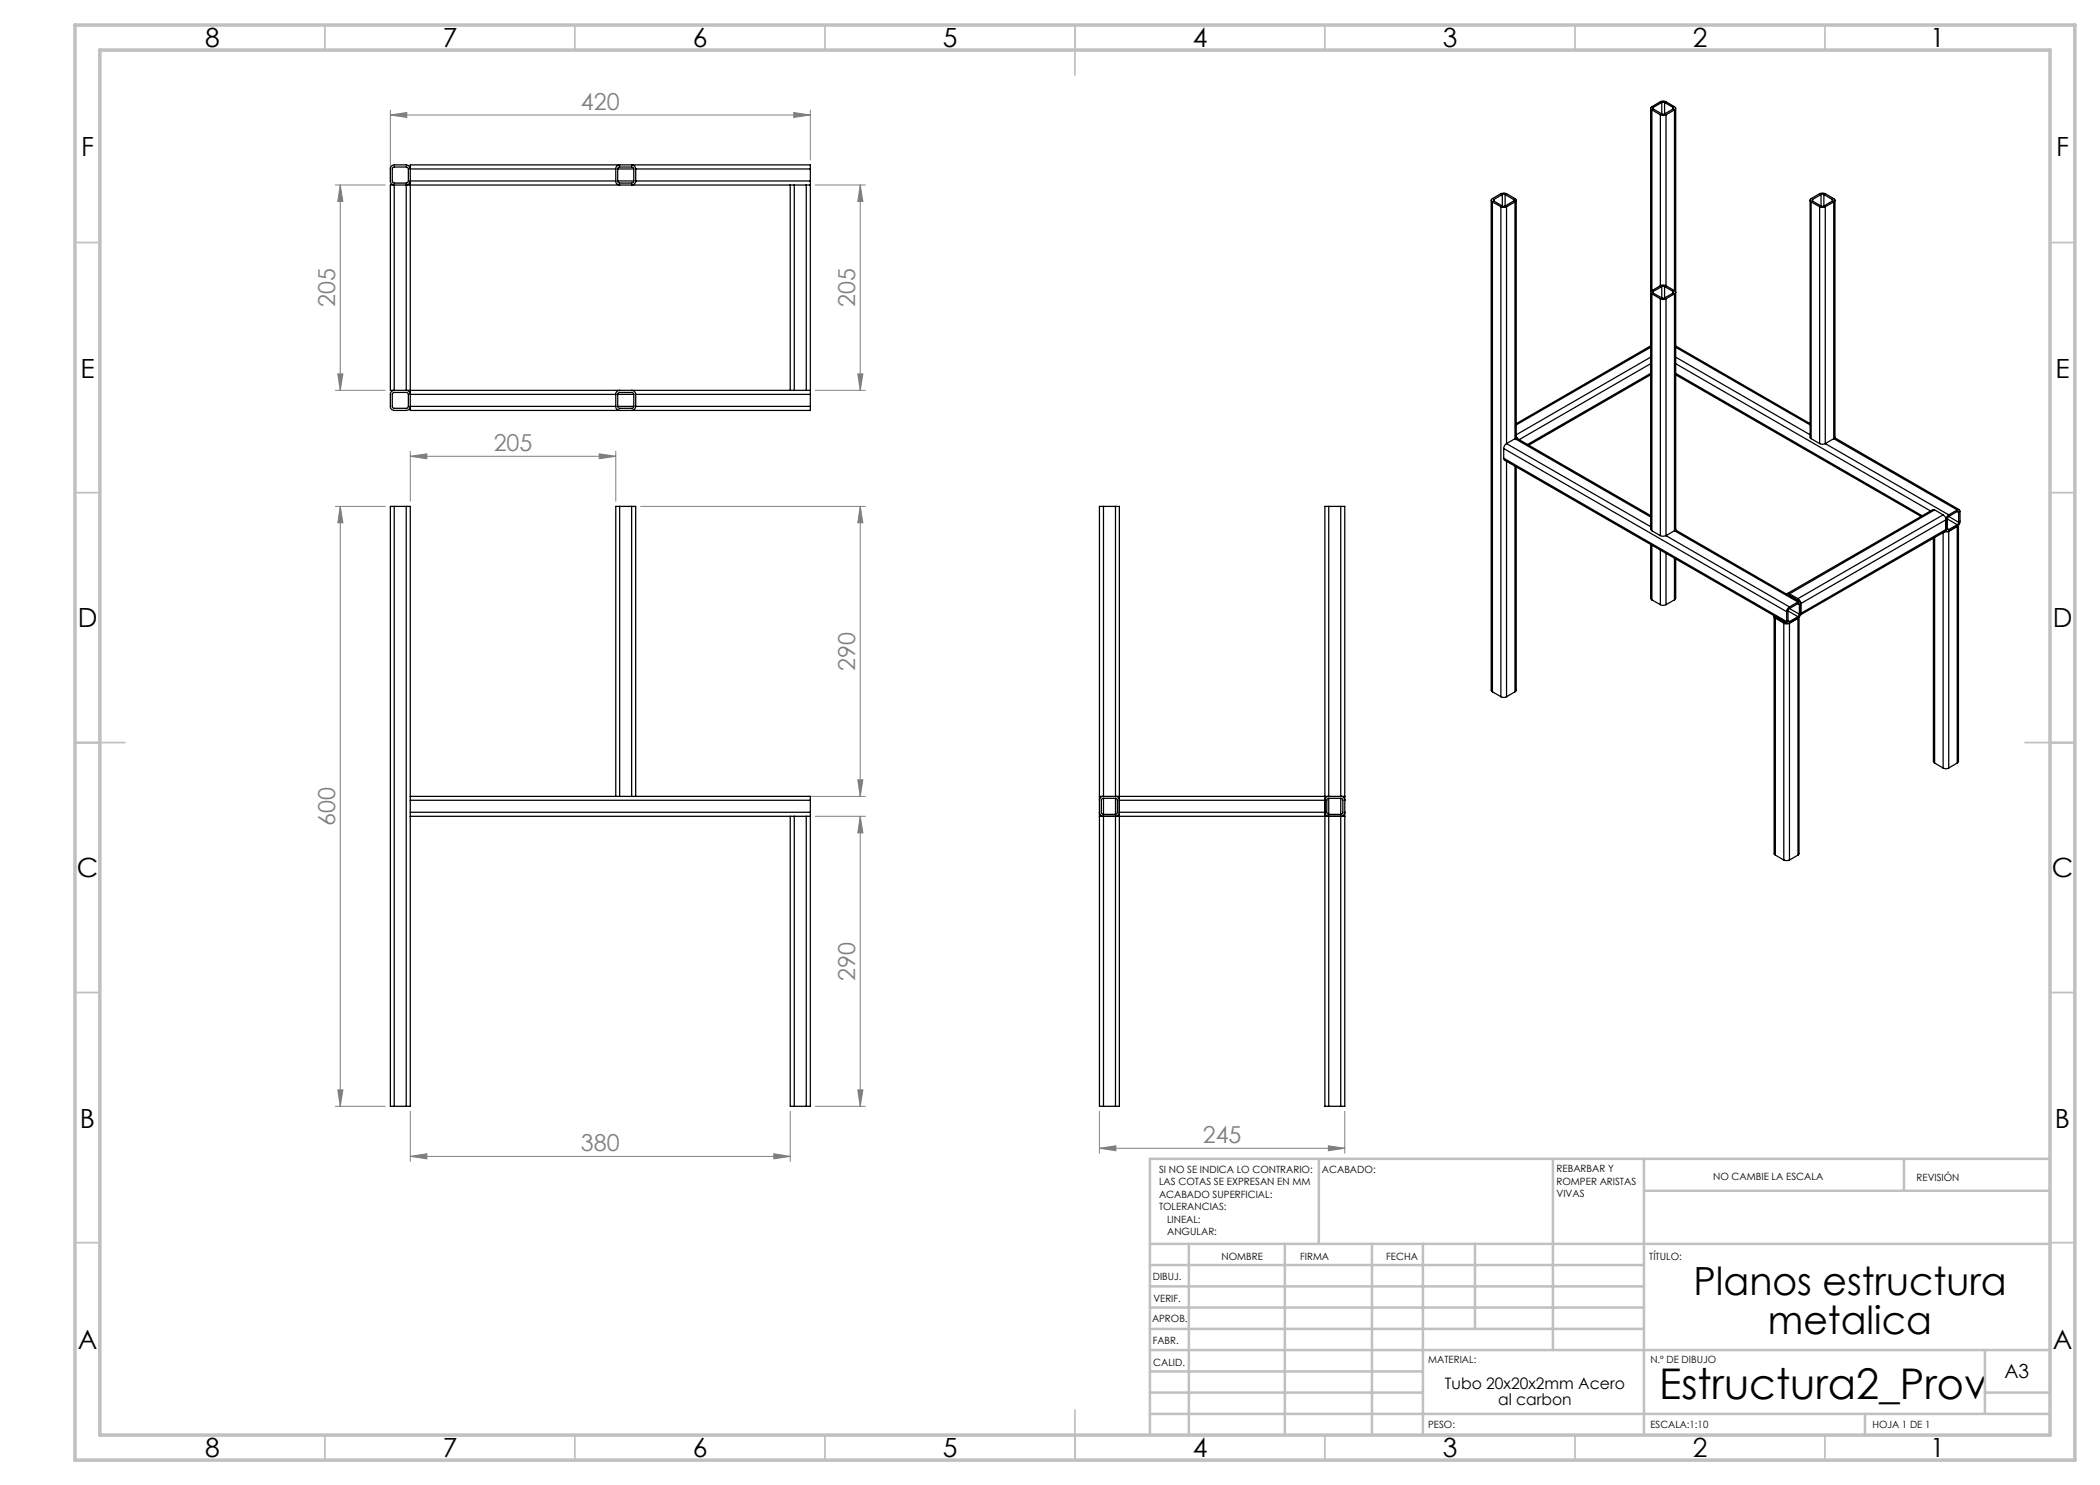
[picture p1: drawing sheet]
<svg xmlns="http://www.w3.org/2000/svg" width="420mm" height="297mm" viewBox="0 0 420 297" stroke-linecap="round" stroke-linejoin="round" font-family="sans-serif">
<g fill="none" stroke="#808080" stroke-width=".2">
<path d="M67.1 37h9.9M68.1 37l.5 3.3h-1zM68.1 37v41.1M78.1 23l3.3-.5v1zM78.1 22v14M78.1 23h84M158.8 22.5l3.3 .5-3.3 .5zM162.1 22v10M163.1 37h10M172 37l.6 3.3h-1zM172 37v41.1M67.1 78.1h9.9"/>
<path d="M67.6 74.8h1l-.5 3.3zM163.1 78.1h10M171.6 74.8h1l-.6 3.3zM82.1 91.3l3.3-.5v1zM82.1 90.3v10M82.1 91.3h41.1M119.8 90.8l3.4 .5-3.4 .5zM123.2 90.3v10M67.1 101.3h9.9M68.1 101.3l.5 3.3h-1zM68.1 101.3v120M128.1 101.3h45"/>
<path d="M172 101.3l.6 3.3h-1zM172 101.3v58M128.1 159.3h45M171.6 156h1l-.6 3.3zM163.1 163.3h10M172 163.3l.6 3.3h-1zM172 163.3v58M67.6 218h1l-.5 3.3zM171.6 218h1l-.6 3.3zM67.1 221.3h9.9M82.1 231.3l3.3-.6v1.1zM82.1 222.2v10.1"/>
<path d="M82.1 231.3h75.9M154.8 230.7l3.2 .6-3.2 .5zM158 222.2v10.1M163.1 221.3h10M219.9 229.7l3.3-.5v.9zM219.9 222.2v8.4M219.9 229.7h49.1M265.7 229.2l3.3 .5-3.3 .4zM269 222.2v8.4"/>
</g>
<g fill="none" stroke="#c0c0c0" stroke-width=".35">
<path d="M65 5v5M115 5v5M165 5v5M215 5v10M265 5v5M315 5v5M365 5v5M15 48.5h5M410 48.5h5M15 98.5h5M410 98.5h5M15 148.5h10"/>
<path d="M405 148.5h10M15 198.5h5M410 198.5h5M15 248.5h5M410 248.5h5M65 287v5M115 287v5M165 287v5M215 282v10M265 287v5M315 287v5M365 287v5"/>
</g>
<g fill="none" stroke="#c0c0c0" stroke-width=".5">
<path d="M263.8 231.8v17M310.6 231.8v38.2M328.8 231.8v55.2M328.8 238.2h81.2M380.8 231.8v6.4M410 231.8h-180v55.2M230 248.8h180M230 257.3h98.8M230 253h98.8M237.8 248.8v38.2M257 248.8v38.2M274.4 248.8v38.2"/>
<path d="M284.6 248.8v38.2M295 248.8v17M230 265.8h98.8M230 261.5h98.8M230 278.5h54.6M230 274.3h54.6M230 270h180M397 278.5h13M397 270v12.8M230 282.8h180M373 282.8v4.2"/>
</g>
<path d="M15 5h400v287h-400zM20 10h390v277h-390z" fill="none" stroke="#c0c0c0" stroke-width=".7"/>
<g fill="#808080">
<path d="M154.8 230.7l3.2 .6-3.2 .5zM82.1 231.3l3.3-.6v1.1z"/>
<path d="M82.1 91.3l3.3-.5v1zM119.8 90.8l3.4 .5-3.4 .5zM219.9 229.7l3.3-.5v.9zM265.7 229.2l3.3 .5-3.3 .4zM78.1 23l3.3-.5v1zM158.8 22.5l3.3 .5-3.3 .5z"/>
<path d="M67.6 74.8h1l-.5 3.3zM68.1 37l.5 3.3h-1z"/>
<path d="M172 163.3l.6 3.3h-1zM171.6 218h1l-.6 3.3zM172 101.3l.6 3.3h-1zM171.6 156h1l-.6 3.3zM68.1 101.3l.5 3.3h-1zM67.6 218h1l-.5 3.3zM172 37l.6 3.3h-1zM171.6 74.8h1l-.6 3.3z"/>
</g>
<g fill="none" stroke="#000" stroke-width=".25">
<path d="M78.6 33.5l2.8-.1 .2 .2 .1 2.7-.2 .2-2.7 .1-.3-.2v-2.7zM78.8 37h-.7v41.1h.7M78.8 37v41.1M78.8 37h2.4M81.2 37h.9M81.2 37v41.1M82.1 33.8a.85 .85 0 0 0-.9-.8h-2.4a.78 .78 0 0 0-.7 .8v2.4a.78 .78 0 0 0 .7 .8M82.1 36.2a.85 .85 0 0 1-.9 .8M82.1 33.8v-.8h80v.8M82.1 36.2v.8M82.1 33.8v2.4M82.1 37v41.1"/>
<path d="M82.1 37h75.9M82.1 33.8h41.1M82.1 36.2h41.1M123.2 36.2a.78 .78 0 0 0 .7 .8M123.2 33.8v2.4M123.5 36.2l.1 .2 .3 .2h2.4l.3-.1 .2-.3M123.5 33.8l.4-.4h2.5l.4 .4M123.5 33.8v2.4M123.5 33.8h3.3M123.5 36.2h3.3M123.9 33a.78 .78 0 0 0-.7 .8M126.3 33a.85 .85 0 0 1 .8 .8"/>
<path d="M126.8 33.8v2.4M127.1 36.2a.85 .85 0 0 1-.8 .8M127.1 33.8v2.4M127.1 33.8h35M127.1 36.2h35M158 37h.9M158 37v41.1M158.9 37v41.1M158.9 37h2.4M161.3 37h.8M161.3 37v41.1M162.1 36.2v.8"/>
<path d="M162.1 33.8v2.4M162.1 37v41.1M298.8 39.9l-.1 .1 .1 .2M298.8 39.9v.3M300.5 38.9h.5M300.5 38.9l-1.7 1M300.5 38.9v2.3M301 38.9l1.7 1M301 38.9v2.3M302.7 39.9l.2 .1-.2 .2M302.7 39.9v.3M330.1 21.7v84.2l.3 .2"/>
<path d="M330.4 22a.33 .33 0 0 1-.3-.3 .33 .33 0 0 1 .3-.4l2.1-1.1 .6 .1 1.8 1a.33 .33 0 0 1 .2 .4 .33 .33 0 0 1-.2 .3M330.4 22v36.1M330.4 22l1.7 1M330.7 21.5l-.2 .2 .2 .1M330.7 21.8l1.7 1M330.7 21.5v.3M332.1 23l.5 .1 .6-.1M332.1 23v34.1M332.4 20.5h.5M332.4 22.8h.5M332.4 20.5l-1.7 1M332.4 20.5v2.3"/>
<path d="M332.9 20.5l1.7 1M332.9 20.5v2.3M333.2 23v34.1M334.6 21.5l.1 .1-.1 .2M334.6 21.8l-1.7 1M334.6 21.5v.3M334.9 22v36.1M334.9 22l-1.7 1M335.1 21.7v84.3M362.5 39.9l-.1 .1 .1 .2M362.5 39.9v.3M364.2 38.9h.6"/>
<path d="M364.2 38.9l-1.7 1M364.2 38.9v2.3M364.8 38.9l1.7 1M364.8 38.9v2.3M366.5 39.9l.1 .1-.1 .2M366.5 39.9v.3M298.2 40v98l.3 .4M298.5 40.4a.35 .35 0 0 1-.3-.3 .35 .35 0 0 1 .3-.4l1.7-1 .4-.1 .7 .1 1.7 1a.35 .35 0 0 1 .2 .4 .35 .35 0 0 1-.2 .3M298.5 40.4l1.7 .9M298.5 40.4v98M298.8 40.2l1.7 1M300.2 41.3l.4 .2 .7-.2"/>
<path d="M300.2 41.3v98M300.5 41.2h.5M301.3 41.3v47.4M302.7 40.2l-1.7 1M303 40.4l-1.7 .9M303 40.4v47.3M303.2 40v47.7M330.4 58.1a.33 .33 0 0 0-.3 .4 .33 .33 0 0 0 .3 .3M330.4 58.8l1.7 1M330.4 58.8v47.3M330.7 58.3l-.2 .2 .2 .1M330.7 58.6l1.7 1"/>
<path d="M330.7 58.3v.3M332.1 59.8l.4 .1 .7-.1M332.1 57.1l.4-.1 .7 .1M332.1 59.8v47.3M332.1 57.1l-1.7 1M332.4 57.3h.5M332.4 59.6h.5M332.4 57.3l-1.7 1M332.4 57.3v2.3M332.9 57.3l1.7 1M332.9 57.3v2.3M333.2 59.8v47.3"/>
<path d="M333.2 57.1l1.7 1M334.6 58.3l.1 .1-.1 .2M334.6 58.6l-1.7 1M334.6 58.3v.3M334.9 58.1a.33 .33 0 0 1 .2 .4 .33 .33 0 0 1-.2 .3M334.9 58.8l-1.7 1M334.9 58.8v47.3M362 40v47.5l.2 .2M362.2 40.4a.37 .37 0 0 1-.2-.3 .37 .37 0 0 1 .2-.4l1.7-1 .4-.1 .8 .1 1.6 1a.35 .35 0 0 1 .3 .4 .35 .35 0 0 1-.3 .3M362.2 40.4l1.7 .9M362.2 40.4v47.3M362.5 40.2l1.7 1"/>
<path d="M363.9 41.3l.4 .2 .8-.2M363.9 41.3v47.4M364.2 41.2h.6M365.1 41.3v47.4M366.5 40.2l-1.7 1M366.7 40.4l-1.6 .9M366.7 40.4v47.3M367 40v47.5l-.3 .2M78.6 78.6l2.8-.1 .2 .2 .1 2.6-.3 .4h-2.7l-.1-.1-.1-.3zM78.8 78.1a.78 .78 0 0 0-.7 .8v2.4a.78 .78 0 0 0 .7 .8h2.4a.85 .85 0 0 0 .9-.8M78.8 78.1h2.4M81.2 78.1a.85 .85 0 0 1 .9 .8"/>
<path d="M81.2 78.1h.9M82.1 78.1v.8M82.1 78.9v2.4M82.1 78.1h75.9M82.1 78.9h41.1M123.2 78.9v2.4M123.5 78.9l.4-.4h2.5l.4 .4M123.5 78.9v2.4M123.5 78.9h3.3M123.9 78.1a.78 .78 0 0 0-.7 .8M126.3 78.1a.85 .85 0 0 1 .8 .8M126.8 78.9v2.4"/>
<path d="M127.1 78.9v2.4M127.1 78.9h35M158 78.1h.9M158.9 78.1h2.4M161.3 78.1h.8M162.1 78.1v.8M162.1 78.9v2.4M330.1 69.2l-26.9 15.5M330.1 75l-24.3 14M330.1 72.7l-26.3 15.2M330.1 71.4l-26.9 15.6M330.1 74.7l-24.6 14.2"/>
<path d="M330.1 69.5l-26.9 15.5M335.1 69.2l26.9 15.5M335.1 75l49.1 28.3M335.1 71.4l26.9 15.6M335.1 72.7l51 29.5M335.1 74.7l49.3 28.4M335.1 69.5l26.9 15.5M82.1 81.3v.8h80v-.8M82.1 81.3h41.1M123.2 81.3a.78 .78 0 0 0 .7 .8M123.5 81.3l.3 .4h2.7l.3-.4M123.5 81.3h3.3"/>
<path d="M127.1 81.3a.85 .85 0 0 1-.8 .8M127.1 81.3h35M300.7 91.6l.2 .4 56.6 32.7M300.7 89.7l56.6 32.6M300.7 91.6l56.6 32.7M300.7 89.7v1.9M301.3 88.7l-.3 .3-.3 .7M301.3 92.2v47.1M301.3 88.7l28.8 16.6M303 87.7h.4l26.7 15.4M303 87.7l-1.7 1M303 93.2v45.2"/>
<path d="M303 87.7l27.1 15.7M303.2 93.4v44.7l-.2 .3M303.2 87.3l.3 .5M362.2 87.7l1.7 1M363.9 88.7l.6 .2 .6-.2M365.1 88.7l24.6 14.3M366.7 87.7l-1.6 1M366.7 87.7l24.7 14.3M367 87.6l24.9 14.3M78.8 101.3h-.7v120h.7M78.8 101.3v120M78.8 101.3h2.4"/>
<path d="M81.2 101.3h.9v58M81.2 101.3v120M123.9 101.3h-.7v58M123.9 101.3h2.4M123.9 101.3v58M126.3 101.3h.8v58M126.3 101.3v58M220.7 101.3h-.8v120h.8M220.7 101.3h2.4M220.7 101.3v58M223.1 101.3h.8v58M223.1 101.3v58"/>
<path d="M265.7 101.3h-.7v58M265.7 101.3h2.4M265.7 101.3v58M268.1 101.3h.9v120h-.9M268.1 101.3v58M330.1 108.9v10.8l.3 .3M330.4 109v11M330.4 106.1l1.7 1M330.4 120l1.7 .9M332.1 107.1l.4 .1 .7-.1M332.1 110v10.9M333.2 110.7v10.2"/>
<path d="M333.2 107.1l24.7 14.3M334.9 111.7v8.3M334.9 106.1l-1.7 1M334.9 120l-1.7 .9M334.9 106.1l24.7 14.3M335.1 106l24.9 14.4M335.1 105.8l-.2 .3M335.1 111.8v7.8l-.2 .4M357.7 119.1h.2M357.9 118.8l-.2-.1-.3 .1M357.9 118.8l1.7 .9M357.9 119.1l1.7 1"/>
<path d="M357.9 119.1h-.1M359.6 119.7l.4 .5 .2 .5M386.7 107.6v44.7l.2 .3M386.9 102l-.4-.1-29 16.8M386.9 102l-29 16.8M386.9 102l1.7 1M386.9 107.5v45.1M388.6 103a1.11 1.11 0 0 1 .6 1M388.6 103l-29 16.7M388.6 106.5v47.1M389.1 106.1l.3 .2M389.2 105.9a.35 .35 0 0 0 .1 .4 .35 .35 0 0 0 .4 0"/>
<path d="M389.2 105.9l-.2 .4-28.9 16.7M389.2 104v1.9M389.2 104l-29 16.7M389.2 105.9l-29 16.8M389.5 105.8l.1 .1h.1M389.5 103.8v2M389.5 105.8l.2 .1M389.5 103.8l1.9 1.1M389.7 103l-.3 .3-.2 .7M389.7 103.3l-.2 .5M389.7 106.3l-.8 .1M389.7 106.3v47.3"/>
<path d="M389.7 103.3l2 1.2M391.4 102a.34 .34 0 0 1 .4-.1 .34 .34 0 0 1 .2 .4v2a1.11 1.11 0 0 1-.6 1M391.4 102.3h.2l.1 .2M391.4 105.3l-1.7 1M391.4 102l-1.7 1M391.4 102.3l-1.7 1M391.4 104.9l-1.7 1M391.4 105.3v47.3M391.4 102.3l.3 .2M391.7 105.1v47.3l-.3 .2M391.7 104.5l-.3 .4M391.7 102.5v2"/>
<path d="M298.5 138.4l1.7 .9M300.2 139.3l.4 .2 .7-.2M303 138.4l-1.7 .9M332.1 120.9l.4 .2 .7-.2M354.8 123.3v47.5l.3 .2M354.9 123.2l-.1 .2 .3 .2M355.1 123.6l1.7 1M355.1 123.6v47.4M355.2 123.4l.2 .1M355.4 123.5l1.6 1M355.4 123.4v.1M356.8 124.6l.4 .2 .7-.2"/>
<path d="M356.8 124.6v47.4M357 124.5h.3M357 124.4v.1M357.3 124.3a.34 .34 0 0 0 .2 .4 .34 .34 0 0 0 .4-.1M357.3 122.3v2M357.6 124.1v.2h.3M357.6 122.2v1.9M357.6 124.1l.3 .2M357.6 122.2l2 1.1M357.9 121.4l-.4 .4-.2 .5M357.9 121.7l-.3 .5M357.9 124.6v47.4"/>
<path d="M357.9 121.7l2 1.1M359.5 120.1h.1M359.6 120.4a.35 .35 0 0 1 .4 0 .35 .35 0 0 1 .2 .3M359.6 120.7h.2l.1 .2M359.6 120.1l.1 .1M359.6 123.6l-1.7 1M359.6 123.6v47.4M359.6 120.4l-1.7 1M359.6 123.3l-1.7 1M359.6 120.7l-1.7 1M359.6 120.7l.3 .2M359.8 123.5v47.3l-.2 .2"/>
<path d="M359.9 122.8l-.3 .5M359.9 120.9v1.9M360.2 122.7l-.3 .7-.3 .2M360.2 120.7v2M82.1 159.3v.8M82.1 159.3h41.1M123.2 159.3h.7M123.9 159.3h2.4M126.3 159.3h.8M127.1 159.3h35v.8M219.9 159.3h.8M220.7 159.3a.78 .78 0 0 0-.8 .8"/>
<path d="M220.7 159.7l-.4 .3v2.6l.4 .3M220.7 159.3h2.4M220.7 159.7v3.2M220.7 159.7h2.4M223.1 159.3a.73 .73 0 0 1 .8 .8M223.1 159.7l.4 .3v2.6l-.4 .3M223.1 159.3h.8M223.1 159.7v3.2M223.9 159.3v.8M223.9 159.3h41.1M265 159.3h.7M265 159.3v.8"/>
<path d="M265.7 159.3a.73 .73 0 0 0-.7 .8M265.7 159.7l-.3 .3v2.6l.3 .3M265.7 159.3h2.4M265.7 159.7h2.4M265.7 159.7v3.2M268.1 159.3a.78 .78 0 0 1 .9 .8M268.1 159.7l.5 .3v2.6l-.5 .3M268.1 159.3h.9M268.1 159.7v3.2M386.9 152.6l1.7 1M388.6 153.6l.4 .1 .7-.1M391.4 152.6l-1.7 1"/>
<path d="M82.1 163.3v58h-.9M82.1 162.5v.8M82.1 160.1v2.4M82.1 163.3h75.9M82.1 162.5h80M82.1 160.1h80M158 163.3h.9M158 163.3v58h.9M158.9 163.3v58M158.9 163.3h2.4M161.3 163.3h.8M161.3 163.3v58"/>
<path d="M162.1 163.3v58h-.8M162.1 162.5v.8M162.1 160.1v2.4M219.9 163.3h.8M219.9 162.5a.85 .85 0 0 0 .8 .8M220.7 163.3h2.4M220.7 163.3v58M220.7 162.9h2.4M223.1 163.3h.8M223.1 163.3v58M223.9 163.3v58h-.8M223.9 162.5a.78 .78 0 0 1-.8 .8"/>
<path d="M223.9 162.5v.8M223.9 163.3h41.1M223.9 162.5h41.1M223.9 160.1h41.1M223.9 160.1v2.4M265 162.5a.78 .78 0 0 0 .7 .8M265 163.3h.7M265 163.3v58h.7M265 162.5v.8M265 160.1v2.4M265.7 163.3h2.4M265.7 162.9h2.4"/>
<path d="M265.7 163.3v58M268.1 163.3h.9M268.1 163.3v58M269 162.5a.85 .85 0 0 1-.9 .8M355.1 171l1.7 1M356.8 172l.4 .1 .7-.1M359.6 171l-1.7 1M78.8 221.3h2.4M158.9 221.3h2.4M220.7 221.3h2.4M265.7 221.3h2.4"/>
</g>
<text font-size="8.5" x="331.8" y="279.7">Estructura2_Prov</text>
<g font-size="7.8">
<text x="338.7" y="259.1">Planos estructura</text>
<text x="353.6" y="266.8">metalica</text>
</g>
<g font-size="5.3">
<text x="41" y="9.5">8</text>
<text x="88.5" y="9.5">7</text>
<text x="138.5" y="9.5">6</text>
<text x="188.5" y="9.5">5</text>
<text x="238.5" y="9.5">4</text>
<text x="288.5" y="9.5">3</text>
<text x="338.5" y="9.5">2</text>
<text x="386" y="9.5">1</text>
<text x="16.2" y="31.2">F</text>
<text x="411.2" y="31.2">F</text>
<text x="16.1" y="75.5">E</text>
<text x="411.1" y="75.5">E</text>
<text x="15.5" y="125.5">D</text>
<text x="410.5" y="125.5">D</text>
<text x="15.4" y="175.5">C</text>
<text x="410.4" y="175.5">C</text>
<text x="16" y="225.5">B</text>
<text x="411" y="225.5">B</text>
<text x="15.5" y="269.7">A</text>
<text x="410.5" y="269.7">A</text>
<text x="41" y="291.5">8</text>
<text x="88.5" y="291.5">7</text>
<text x="138.5" y="291.5">6</text>
<text x="188.5" y="291.5">5</text>
<text x="238.5" y="291.5">4</text>
<text x="288.5" y="291.5">3</text>
<text x="338.5" y="291.5">2</text>
<text x="386" y="291.5">1</text>
</g>
<g font-size="4.7" fill="#808080">
<text x="116.2" y="22">420</text>
<text x="67.1" y="61.4" transform="rotate(-90 67.1 61.4)">205</text>
<text x="171.1" y="61.4" transform="rotate(-90 171.1 61.4)">205</text>
<text x="98.7" y="90.2">205</text>
<text x="171.1" y="134.1" transform="rotate(-90 171.1 134.1)">290</text>
<text x="67.1" y="165.1" transform="rotate(-90 67.1 165.1)">600</text>
<text x="171.1" y="196.1" transform="rotate(-90 171.1 196.1)">290</text>
<text x="116.2" y="230.2">380</text>
<text x="240.6" y="228.6">245</text>
</g>
<text font-size="3.9" x="400.9" y="275.5">A3</text>
<g font-size="3.2">
<text x="289" y="277.9">Tubo 20x20x2mm Acero</text>
<text x="299.6" y="281.1">al carbon</text>
</g>
<g font-size="2">
<text x="231.8" y="234.6">SI NO SE INDICA LO CONTRARIO:</text>
<text x="231.8" y="237.1">LAS COTAS SE EXPRESAN EN MM</text>
<text x="231.8" y="239.6">ACABADO SUPERFICIAL:</text>
<text x="264.4" y="234.6">ACABADO:</text>
<text x="311.3" y="234.5">REBARBAR Y</text>
<text x="311.3" y="237">ROMPER ARISTAS</text>
<text x="311.3" y="239.5">VIVAS</text>
<text x="342.6" y="236">NO CAMBIE LA ESCALA</text>
<text x="383.3" y="236.2">REVISIÓN</text>
<text x="231.8" y="242.1">TOLERANCIAS:</text>
<text x="233.4" y="244.6">LINEAL:</text>
<text x="233.4" y="247.1">ANGULAR:</text>
<text x="244.3" y="252">NOMBRE</text>
<text x="260" y="251.9">FIRMA</text>
<text x="277.2" y="251.9">FECHA</text>
<text x="329.9" y="251.9">TÍTULO:</text>
<text x="230.6" y="256.1">DIBUJ.</text>
<text x="230.7" y="260.3">VERIF.</text>
<text x="230.4" y="264.4">APROB.</text>
<text x="230.5" y="268.8">FABR.</text>
<text x="230.7" y="273.1">CALID.</text>
<text x="285.6" y="272.5">MATERIAL:</text>
<text x="330.1" y="272.5">N.º DE DIBUJO</text>
<text x="285.6" y="285.5">PESO:</text>
<text x="330.1" y="285.6">ESCALA:1:10</text>
<text x="374.5" y="285.6">HOJA 1 DE 1</text>
</g>
</svg>
